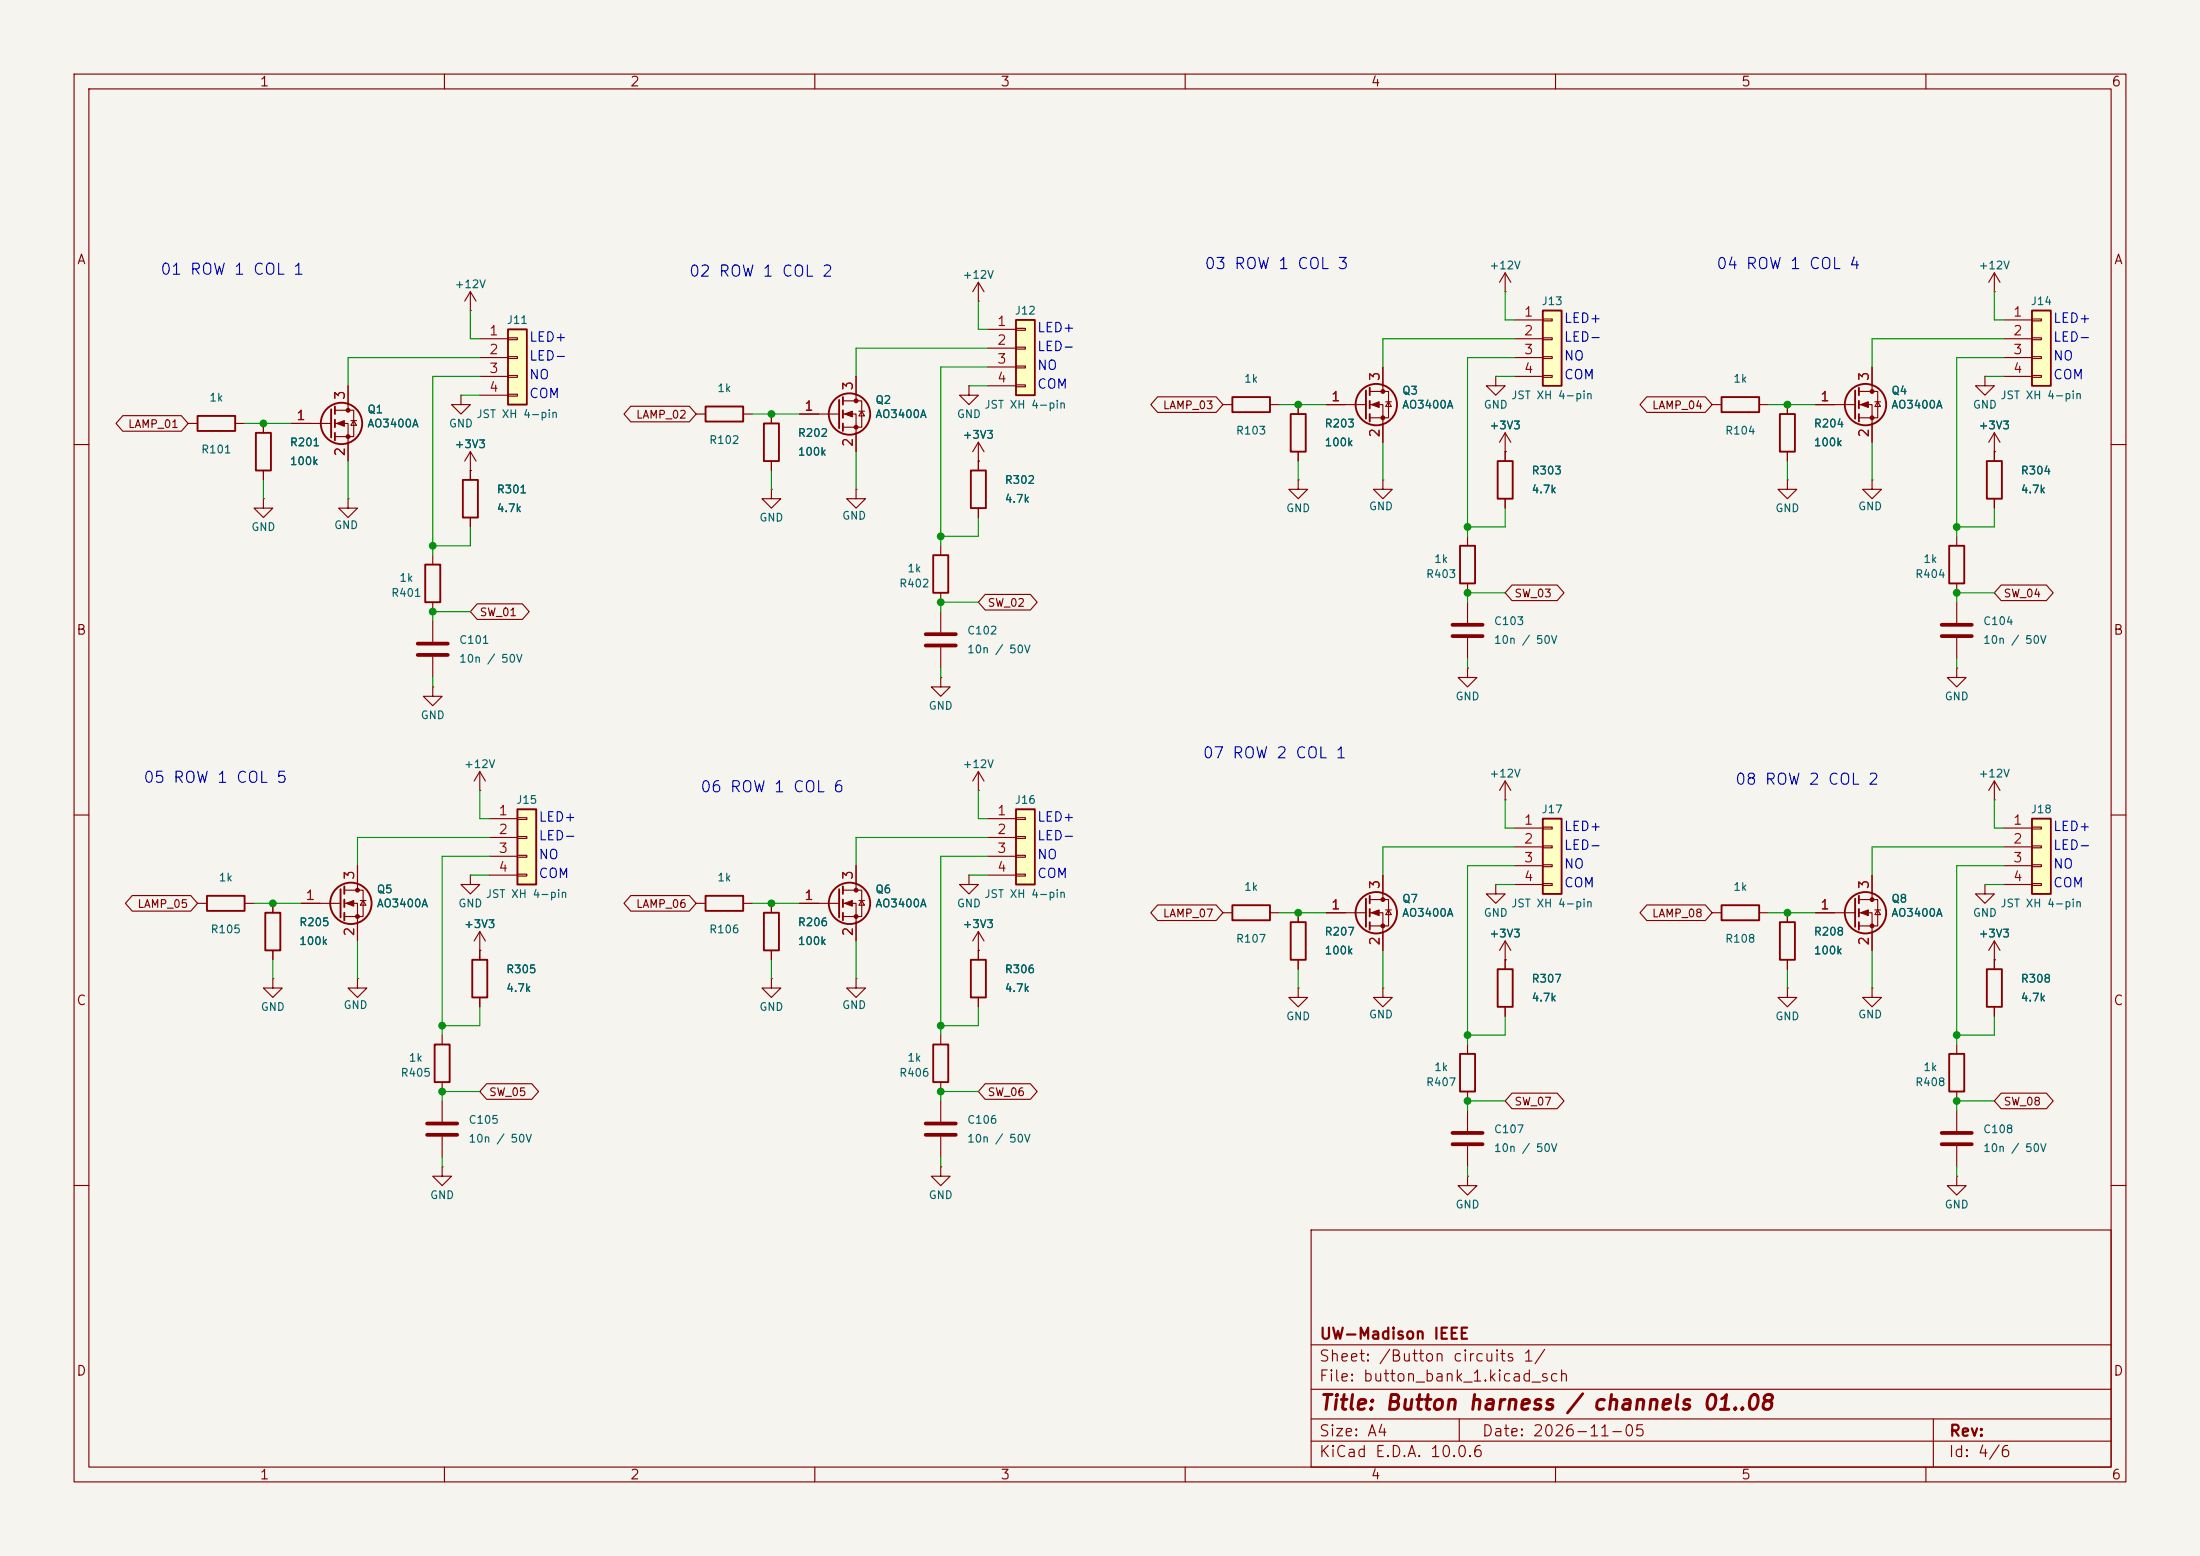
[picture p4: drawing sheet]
<svg xmlns="http://www.w3.org/2000/svg" width="297mm" height="210mm" viewBox="0 0 297 210" stroke-linecap="round" stroke-linejoin="round" font-family="sans-serif">
<path d="M0 0h297v210h-297z" fill="#f5f4ef" stroke="#f5f4ef" stroke-width=".14"/>
<g fill="none" stroke="#840000" stroke-width=".15">
<path d="M10 10h277v190h-277zM12 12h273v186h-273zM60 10v2M110 10v2M160 10v2M210 10v2M260 10v2M245.1 54.6h5.3M251 52.8h2.5v3.6h-2.5M251 54.6h1.7v5.1M252.7 49.5v3.3M253.1 54.2h.8"/>
<path d="M253.5 54.2l.4 .7h-.8zM268 50.8v1.3h1.2l-1.2 1.2-1.3-1.2h1.3M268 50.8h.1M10 60h2M127 73.7v1.2M252.7 64.8v1.2h1.3l-1.3 1.3-1.2-1.3h1.2M252.7 64.8h.1M285 60h2M127 80v1.3M10 110h2M269.2 108h.1M269.2 105.4l-.7 1.3"/>
<path d="M269.2 105.4l.8 1.3M269.2 105.4v2.6M285 110h2M10 160h2M177 166h108v32h-108zM285 160h2M60 198v2M110 198v2M160 198v2M177 194.5h108M177 191.5h108M177 187.5h108"/>
<path d="M177 181.5h108M197 191.5v3M210 198v2M260 198v2M261 191.5v6.5"/>
</g>
<g fill="none" stroke="#840000" stroke-width=".25">
<path d="M250.4 52.7v3.8M251 52.3v1M251 54.1v1M251 55.9v1M126 74.9h2v5.1h-2z"/>
<circle cx="251.8" cy="54.6" r="2.79"/>
</g>
<g fill="#840000" stroke="#840000" stroke-width=".15">
<path d="M251.2 54.6l1-.4v.8z"/>
<circle cx="252.7" cy="52.8" r=".25"/>
<circle cx="252.7" cy="56.4" r=".25"/>
</g>
<path d="M69.8 109.2h2.6v10.2h-2.6z" fill="#ffffc2"/>
<g fill="none" stroke="#840000" stroke-width=".25">
<path d="M95.2 54.9h5.1v2h-5.1zM232.4 53.6h5.1v2h-5.1zM240.3 55.9h2v5.1h-2zM131.1 63.5h2v5.1h-2zM46.5 119.6v1.1M69.8 109.2h2.6v10.2h-2.6zM35.8 123.2h2v5.1h-2zM46 120v3.8M46.5 121.4v1M46.5 123.2v1M131.1 129.5h2v5.1h-2zM58.7 141h2v5.1h-2z"/>
<circle cx="47.4" cy="121.9" r="2.79"/>
</g>
<g fill="none" stroke="#840000" stroke-width=".15">
<path d="M203.2 39.4h.1M203.2 36.8l-.8 1.3M203.2 36.8l.8 1.3M203.2 36.8v2.6M94 55.9h1.2M100.3 55.9h1.3M130.8 52.1v1.2h1.3l-1.3 1.3-1.3-1.3h1.3M130.8 52.1h.1M132.1 59.7v3.8M132.1 59.7l-.8 1.3M132.1 59.7l.7 1.3M231.1 54.6h1.3"/>
<path d="M237.5 54.6h1.3M241.3 54.6v1.3M132.1 62.2h.1M132.1 68.6v1.3M241.3 61v1.2M127 91.4v1.3h1.3l-1.3 1.3-1.3-1.3h1.3M127 91.4h.1M127 82.6v2.7M127 87.4v2.8M198.1 81.3v2.8M198.1 86.1v2.8M48.3 116.8v3.3"/>
<path d="M66 110.5h3.8M66 113h3.8M66 115.6h3.8M66 118.1h3.8M69.8 110.4h1.3v.2h-1.3zM69.8 112.9h1.3v.3h-1.3zM69.8 115.4h1.3v.3h-1.3zM69.8 118h1.3v.2h-1.3zM130.8 118.1v1.3h1.3l-1.3 1.3-1.3-1.3h1.3M130.8 118.1h.1M132.1 106.7h.1M132.1 104.1v2.6"/>
<path d="M132.1 104.1l-.8 1.3M132.1 104.1l.7 1.3M36.8 121.9v1.3M36.8 128.3v1.2M40.6 121.9h5.4M46.5 120.1h2.5v3.6h-2.5M46.5 121.9h1.8v5.1M48.3 132.1v1.3h1.2l-1.2 1.2-1.3-1.2h1.3M48.3 132.1h.1M48.6 121.5h.8M49 121.5l.4 .7h-.8zM59.7 139.7v1.3"/>
<path d="M132.1 128.3h.1M132.1 125.7l-.8 1.3M132.1 125.7l.7 1.3M132.1 125.7v3.8M132.1 134.6v1.3M59.7 157.5v1.3h1.3l-1.3 1.2-1.3-1.2h1.3M59.7 157.5h.1M59.7 146.1v1.2"/>
</g>
<path d="M125 85.6h4M125 87.1h4M196.1 84.3h4.1M196.1 85.9h4.1" fill="none" stroke="#840000" stroke-width=".51"/>
<g fill="#840000" stroke="#840000" stroke-width=".15">
<path d="M46.7 121.9l1.1-.4v.8z"/>
<circle cx="48.3" cy="120.1" r=".25"/>
<circle cx="48.3" cy="123.7" r=".25"/>
</g>
<path d="M137.2 43.2h2.5v10.1h-2.5z" fill="#ffffc2"/>
<path d="M137.2 43.2h2.5v10.1h-2.5z" fill="none" stroke="#840000" stroke-width=".25"/>
<path d="M132.1 38.1l-.8 1.3M132.1 38.1l.7 1.3M132.1 38.1v2.5M132.1 40.6h.1M133.3 44.5h3.9M133.3 47h3.9M133.3 49.5h3.9M133.3 52.1h3.9M137.2 44.3h1.2v.3h-1.2zM137.2 46.9h1.2v.2h-1.2zM137.2 49.4h1.2v.3h-1.2zM137.2 51.9h1.2v.3h-1.2z" fill="none" stroke="#840000" stroke-width=".15"/>
<path d="M137.2 109.2h2.5v10.2h-2.5z" fill="#ffffc2"/>
<g fill="none" stroke="#840000" stroke-width=".25">
<path d="M103.1 57.2h2.1v5h-2.1zM113.3 54v3.8M113.8 53.6v1M113.8 55.4v1M113.8 57.2v1M137.2 109.2h2.5v10.2h-2.5zM27.9 120.9h5.1v2h-5.1z"/>
<circle cx="114.7" cy="55.9" r="2.79"/>
</g>
<g fill="none" stroke="#840000" stroke-width=".15">
<path d="M104.1 55.9v1.3M107.9 55.9h5.4M113.8 54.1h2.5v3.6h-2.5M113.8 55.9h1.8v5.1M115.6 50.8v3.3M116 55.5h.7M116.3 55.5l.4 .6h-.7zM104.1 66v1.3h1.3l-1.3 1.3-1.2-1.3h1.2M104.1 66h.1M104.1 62.2v1.3M115.6 66v1.3h1.2l-1.2 1.3-1.3-1.3h1.3M115.6 66h.1"/>
<path d="M241.3 64.8v1.2h1.3l-1.3 1.3-1.3-1.3h1.3M241.3 64.8h.1M133.3 110.5h3.9M133.3 113h3.9M133.3 115.6h3.9M133.3 118.1h3.9M137.2 110.4h1.2v.2h-1.2zM137.2 112.9h1.2v.3h-1.2zM137.2 115.4h1.2v.3h-1.2zM137.2 118h1.2v.2h-1.2zM26.7 121.9h1.2M33 121.9h1.3"/>
<path d="M36.8 132.1v1.3h1.3l-1.3 1.2-1.2-1.2h1.2M36.8 132.1h.1M64.8 128.3h.1M64.8 125.7l-.8 1.3M64.8 125.7l.7 1.3M64.8 125.7v2.6"/>
</g>
<g fill="#840000" stroke="#840000" stroke-width=".15">
<path d="M114 55.9l1.1-.4v.8z"/>
<circle cx="115.6" cy="54.1" r=".25"/>
<circle cx="115.6" cy="57.7" r=".25"/>
</g>
<path d="M208.3 41.9h2.5v10.2h-2.5z" fill="#ffffc2"/>
<path d="M26.7 56.1h5v2.1h-5zM208.3 41.9h2.5v10.2h-2.5zM202.2 62.2h2v5.1h-2zM263.1 73.7h2.1v5h-2.1zM268.2 62.2h2.1v5.1h-2.1zM126 141h2v5.1h-2z" fill="none" stroke="#840000" stroke-width=".25"/>
<g fill="none" stroke="#840000" stroke-width=".15">
<path d="M25.4 57.2h1.3M31.7 57.2h1.3M62.2 53.3v1.3h1.3l-1.3 1.3-1.2-1.3h1.2M62.2 53.3h.1M201.9 50.8v1.3h1.3l-1.3 1.2-1.2-1.2h1.2M201.9 50.8h.1M203.2 58.4v3.8M203.2 58.4l-.8 1.3M203.2 58.4l.8 1.3M204.5 43.2h3.8M204.5 45.7h3.8M204.5 48.3h3.8"/>
<path d="M204.5 50.8h3.8M208.3 43.1h1.2v.2h-1.2zM208.3 45.6h1.2v.2h-1.2zM208.3 48.1h1.2v.3h-1.2zM208.3 50.7h1.2v.2h-1.2zM269.2 58.4l-.7 1.3M269.2 58.4l.8 1.3M269.2 58.4v3.8M35.6 67.3v1.3h1.2l-1.2 1.3-1.3-1.3h1.3M35.6 67.3h.1M203.2 61h.1M203.2 67.3v1.3"/>
<path d="M264.2 72.4v1.3M264.2 78.7v1.3M269.2 61h.1M269.2 67.3v1.3M264.2 90.2v1.2h1.2l-1.2 1.3-1.3-1.3h1.3M264.2 90.2h.1M264.2 81.3v2.8M264.2 86.1v2.8M127 139.7v1.3M127 157.5v1.3h1.3l-1.3 1.2-1.3-1.2h1.3M127 157.5h.1M127 146.1v1.2"/>
<path d="M127 148.6v2.8M127 153.4v2.8"/>
</g>
<path d="M262.1 84.3h4.1M262.1 85.9h4.1M125 151.6h4M125 153.2h4" fill="none" stroke="#840000" stroke-width=".51"/>
<path d="M68.6 44.5h2.5v10.1h-2.5z" fill="#ffffc2"/>
<g fill="none" stroke="#840000" stroke-width=".25">
<path d="M34.5 58.4h2.1v5.1h-2.1zM44.7 55.2v3.9M45.2 54.9v1M45.2 56.6v1.1M45.2 58.4v1M68.6 44.5h2.5v10.1h-2.5zM63.8 129.5h2v5.1h-2zM103.1 123.2h2.1v5.1h-2.1z"/>
<circle cx="46.1" cy="57.1" r="2.79"/>
</g>
<g fill="none" stroke="#840000" stroke-width=".15">
<path d="M35.6 57.2v1.2M39.4 57.2h5.3M45.2 55.4h2.6v3.5h-2.6M45.2 57.2h1.8v5M47 52.1v3.3M47.4 56.8h.7M47.8 56.8l.3 .6h-.7zM64.8 45.7h3.8M64.8 48.3h3.8M64.8 50.8h3.8M64.8 53.3h3.8M68.6 45.6h1.2v.2h-1.2z"/>
<path d="M68.6 48.1h1.2v.3h-1.2zM68.6 50.7h1.2v.2h-1.2zM68.6 53.2h1.2v.3h-1.2zM35.6 63.5v1.3M47 67.3v1.3h1.3l-1.3 1.3-1.3-1.3h1.3M47 67.3h.1M63.5 118.1v1.3h1.3l-1.3 1.3-1.3-1.3h1.3M63.5 118.1h.1M64.8 128.3v1.2M64.8 134.6v1.3M104.1 132.1v1.3h1.3l-1.3 1.2-1.2-1.2h1.2M104.1 132.1h.1"/>
<path d="M104.1 121.9v1.3M104.1 128.3v1.2M59.7 148.6v2.8M59.7 153.4v2.8"/>
</g>
<g fill="#840000" stroke="#840000" stroke-width=".15">
<path d="M45.5 57.2l1-.4v.7z"/>
<circle cx="47" cy="55.4" r=".25"/>
<circle cx="47" cy="58.9" r=".25"/>
</g>
<path d="M57.7 151.6h4M57.7 153.2h4" fill="none" stroke="#840000" stroke-width=".51"/>
<path d="M274.3 41.9h2.6v10.2h-2.6z" fill="#ffffc2"/>
<g fill="none" stroke="#840000" stroke-width=".25">
<path d="M166.4 53.6h5v2h-5zM174.2 55.9h2.1v5.1h-2.1zM184.4 52.7v3.8M184.9 52.3v1M184.9 54.1v1M184.9 55.9v1M274.3 41.9h2.6v10.2h-2.6zM57.4 76.2h2v5.1h-2zM62.5 64.8h2v5.1h-2zM113.8 119.6v1.1M95.2 120.9h5.1v2h-5.1zM113.3 120v3.8"/>
<path d="M113.8 121.4v1M113.8 123.2v1"/>
<circle cx="185.8" cy="54.6" r="2.79"/>
<circle cx="114.7" cy="121.9" r="2.79"/>
</g>
<g fill="none" stroke="#840000" stroke-width=".15">
<path d="M63.5 39.4v2.5M63.5 39.4l-.8 1.2M63.5 39.4l.8 1.2M269.2 39.4h.1M269.2 36.8l-.7 1.3M269.2 36.8l.8 1.3M269.2 36.8v2.6M63.5 41.9h.1M165.1 54.6h1.3M171.4 54.6h1.3M175.3 54.6v1.3M179.1 54.6h5.3"/>
<path d="M184.9 52.8h2.6v3.6h-2.6M184.9 54.6h1.8v5.1M186.7 49.5v3.3M187.1 54.2h.7M187.5 54.2l.3 .7h-.7zM270.5 43.2h3.8M270.5 45.7h3.8M270.5 48.3h3.8M270.5 50.8h3.8M274.3 43.1h1.3v.2h-1.3zM274.3 45.6h1.3v.2h-1.3zM274.3 48.1h1.3v.3h-1.3z"/>
<path d="M274.3 50.7h1.3v.2h-1.3zM58.4 74.9v1.3M63.5 63.5h.1M63.5 61l-.8 1.2M63.5 61l.8 1.2M63.5 61v3.8M63.5 69.9v1.2M175.3 64.8v1.2h1.2l-1.2 1.3-1.3-1.3h1.3M175.3 64.8h.1M175.3 61v1.2M186.7 64.8v1.2h1.3l-1.3 1.3-1.3-1.3h1.3M186.7 64.8h.1"/>
<path d="M58.4 92.7v1.3h1.3l-1.3 1.3-1.3-1.3h1.3M58.4 92.7h.1M58.4 81.3v1.3M58.4 83.8v2.8M58.4 88.6v2.8M64.8 106.7h.1M64.8 104.1l-.8 1.3M64.8 104.1l.7 1.3M64.8 104.1v2.6M115.6 116.8v3.3M94 121.9h1.2M100.3 121.9h1.3"/>
<path d="M107.9 121.9h5.4M113.8 120.1h2.5v3.6h-2.5M113.8 121.9h1.8v5.1M115.6 132.1v1.3h1.2l-1.2 1.2-1.3-1.2h1.3M115.6 132.1h.1M116 121.5h.7M116.3 121.5l.4 .7h-.7z"/>
</g>
<g fill="#840000" stroke="#840000" stroke-width=".15">
<path d="M114 121.9l1.1-.4v.8z"/>
<path d="M185.2 54.6l1-.4v.8z"/>
<circle cx="115.6" cy="120.1" r=".25"/>
<circle cx="115.6" cy="123.7" r=".25"/>
<circle cx="186.7" cy="52.8" r=".25"/>
<circle cx="186.7" cy="56.4" r=".25"/>
</g>
<path d="M56.4 86.9h4.1M56.4 88.4h4.1" fill="none" stroke="#840000" stroke-width=".51"/>
<path d="M274.3 110.5h2.6v10.2h-2.6z" fill="#ffffc2"/>
<g fill="none" stroke="#840000" stroke-width=".25">
<path d="M274.3 110.5h2.6v10.2h-2.6zM232.4 122.2h5.1v2h-5.1zM240.3 124.5h2v5h-2zM250.4 121.3v3.8M251 120.9v1M251 122.7v1M251 124.5v1M268.2 130.8h2.1v5.1h-2.1zM263.1 142.2h2.1v5.1h-2.1z"/>
<circle cx="251.8" cy="123.2" r="2.79"/>
</g>
<g fill="none" stroke="#840000" stroke-width=".15">
<path d="M252.7 118.1v3.3M268 119.4v1.3h1.2l-1.2 1.2-1.3-1.2h1.3M268 119.4h.1M270.5 111.8h3.8M270.5 114.3h3.8M270.5 116.8h3.8M270.5 119.4h3.8M274.3 111.6h1.3v.3h-1.3zM274.3 114.2h1.3v.2h-1.3zM274.3 116.7h1.3v.3h-1.3zM274.3 119.3h1.3v.2h-1.3zM186.7 133.4v1.2h1.3l-1.3 1.3-1.3-1.3h1.3"/>
<path d="M186.7 133.4h.1M231.1 123.2h1.3M237.5 123.2h1.3M241.3 133.4v1.2h1.3l-1.3 1.3-1.3-1.3h1.3M241.3 133.4h.1M241.3 123.2v1.3M241.3 129.5v1.3M245.1 123.2h5.3M251 121.4h2.5v3.6h-2.5M251 123.2h1.7v5.1M252.7 133.4v1.2h1.3l-1.3 1.3-1.2-1.3h1.2M252.7 133.4h.1"/>
<path d="M253.1 122.8h.8M253.5 122.8l.4 .6h-.8zM269.2 129.5h.1M269.2 127v3.8M269.2 135.9v1.3M269.2 127l-.7 1.3M269.2 127l.8 1.3M264.2 158.8v1.2h1.2l-1.2 1.3-1.3-1.3h1.3M264.2 158.8h.1M264.2 141v1.2M264.2 147.3v1.3M264.2 149.9v2.8"/>
<path d="M264.2 154.7v2.8"/>
</g>
<path d="M262.1 152.9h4.1M262.1 154.4h4.1" fill="none" stroke="#840000" stroke-width=".51"/>
<g fill="#840000" stroke="#840000" stroke-width=".15">
<path d="M251.2 123.2l1-.4v.8z"/>
<circle cx="252.7" cy="121.4" r=".25"/>
<circle cx="252.7" cy="125" r=".25"/>
</g>
<path d="M208.3 110.5h2.5v10.2h-2.5z" fill="#ffffc2"/>
<g fill="none" stroke="#840000" stroke-width=".25">
<path d="M197.1 73.7h2v5h-2zM208.3 110.5h2.5v10.2h-2.5zM166.4 122.2h5v2h-5zM174.2 124.5h2.1v5h-2.1zM184.4 121.3v3.8M184.9 120.9v1M184.9 122.7v1M184.9 124.5v1M202.2 130.8h2v5.1h-2zM197.1 142.2h2v5.1h-2z"/>
<circle cx="185.8" cy="123.2" r="2.79"/>
</g>
<g fill="none" stroke="#840000" stroke-width=".15">
<path d="M16.6 56.1h7.9l.9 1.1-.9 1h-7.9l-.9-1zM35.6 57.2v1.2M39.4 57.2h2.5M47 52.1v2.5M47 59.7v2.5M85.2 54.8h7.9l.9 1.1-.9 1h-7.9l-1-1zM104.1 55.9v1.3M107.9 55.9h2.6M115.6 50.8v2.5M115.6 58.4v2.6M156.3 53.6h7.9l.9 1-.9 1.1h-7.9l-.9-1.1zM175.3 54.6v1.3"/>
<path d="M179.1 54.6h2.5M186.7 49.5v2.6M186.7 57.2v2.5M222.3 53.6h7.9l.9 1-.9 1.1h-7.9l-.9-1.1zM241.3 54.6v1.3M245.1 54.6h2.5M252.7 49.5v2.6M252.7 57.2v2.5M35.6 63.5v1.3M63.5 63.5h.1M63.5 63.5v1.3M63.5 69.9v1.2"/>
<path d="M104.1 62.2v1.3M132.1 62.2h.1M132.1 62.2v1.3M132.1 68.6v1.3M175.3 61v1.2M198.1 72.4v1.3M198.1 78.7v1.3M203.2 61h.1M203.2 61v1.2M203.2 67.3v1.3M204.1 79h6.1l.9 1-.9 1.1h-6.1l-.9-1.1zM241.3 61v1.2"/>
<path d="M269.2 61h.1M269.2 61v1.2M269.2 67.3v1.3M270.2 79h6.1l.9 1-.9 1.1h-6.1l-1-1.1zM64.4 81.5h6.1l.9 1.1-.9 1h-6.1l-.9-1zM133 80.2h6.1l.9 1.1-.9 1h-6.1l-.9-1zM198.1 90.2v1.2h1.3l-1.3 1.3-1.3-1.3h1.3M198.1 90.2h.1M48.3 116.8v2.6M115.6 116.8v2.6M186.7 118.1v3.3M201.9 119.4v1.3h1.3l-1.3 1.2-1.2-1.2h1.2"/>
<path d="M201.9 119.4h.1M203.2 108h.1M203.2 105.4v2.6M203.2 105.4l-.8 1.3M203.2 105.4l.8 1.3M204.5 111.8h3.8M204.5 114.3h3.8M204.5 116.8h3.8M204.5 119.4h3.8M208.3 111.6h1.2v.3h-1.2zM208.3 114.2h1.2v.2h-1.2zM208.3 116.7h1.2v.3h-1.2z"/>
<path d="M208.3 119.3h1.2v.2h-1.2zM252.7 118.1v2.6M17.8 120.9h8l.9 1-.9 1.1h-8l-.9-1.1zM36.8 121.9v1.3M36.8 128.3v1.2M40.6 121.9h2.6M48.3 124.5v2.5M64.8 128.3h.1M64.8 128.3v1.2M64.8 134.6v1.3M85.2 120.9h7.9l.9 1-.9 1.1h-7.9l-1-1.1zM104.1 121.9v1.3"/>
<path d="M104.1 128.3v1.2M107.9 121.9h2.6M115.6 124.5v2.5M132.1 128.3h.1M132.1 128.3v1.2M132.1 134.6v1.3M156.3 122.1h7.9l.9 1.1-.9 1h-7.9l-.9-1zM165.1 123.2h1.3M171.4 123.2h1.3M175.3 133.4v1.2h1.2l-1.2 1.3-1.3-1.3h1.3M175.3 133.4h.1M175.3 123.2v1.3"/>
<path d="M175.3 129.5v1.3M179.1 123.2h5.3M184.9 121.4h2.6v3.6h-2.6M184.9 123.2h1.8v5.1M187.1 122.8h.7M187.5 122.8l.3 .6h-.7zM203.2 129.5h.1M203.2 127v3.8M203.2 135.9v1.3M203.2 127l-.8 1.3M203.2 127l.8 1.3M222.3 122.1h7.9l.9 1.1-.9 1h-7.9l-.9-1z"/>
<path d="M241.3 123.2v1.3M241.3 129.5v1.3M245.1 123.2h2.5M252.7 125.7v2.6M269.2 129.5h.1M269.2 129.5v1.3M269.2 135.9v1.3M65.7 146.3h6.1l.9 1-.9 1.1h-6.1l-.9-1.1zM133 146.3h6.1l.9 1-.9 1.1h-6.1l-.9-1.1zM198.1 158.8v1.2h1.3l-1.3 1.3-1.3-1.3h1.3M198.1 158.8h.1M198.1 141v1.2"/>
<path d="M198.1 147.3v1.3M198.1 149.9v2.8M198.1 154.7v2.8M204.1 147.5h6.1l.9 1.1-.9 1h-6.1l-.9-1zM270.2 147.5h6.1l.9 1.1-.9 1h-6.1l-1-1z"/>
</g>
<path d="M196.1 152.9h4.1M196.1 154.4h4.1" fill="none" stroke="#840000" stroke-width=".51"/>
<g fill="#840000" stroke="#840000" stroke-width=".15">
<path d="M185.2 123.2l1-.4v.8z"/>
<circle cx="186.7" cy="121.4" r=".25"/>
<circle cx="186.7" cy="125" r=".25"/>
</g>
<g fill="none" stroke="#009600" stroke-width=".15">
<path d="M203.2 39.4v3.8h1.3M269.2 39.4v3.8h1.3M33 57.2h6.4M62.2 53.3h2.6M63.5 41.9v3.8h1.3M64.8 48.3h-17.8v3.8M64.8 50.8h-6.4v24.1M101.6 55.9h6.3M130.8 52.1h2.5M132.1 40.6v3.9h1.2M133.3 49.5h-6.3v24.2M133.3 47h-17.7v3.8"/>
<path d="M172.7 54.6h6.4M186.7 59.7v5.1M201.9 50.8h2.6M204.5 45.7h-17.8v3.8M204.5 48.3h-6.4v24.1M238.8 54.6h6.3M252.7 59.7v5.1M268 50.8h2.5M270.5 45.7h-17.8v3.8M270.5 48.3h-6.3v24.1M35.6 64.8v2.5M47 62.2v5.1"/>
<path d="M63.5 71.1v2.6h-5.1M104.1 63.5v2.5M115.6 61v5M132.1 69.9v2.5h-5.1M175.3 62.2v2.6M203.2 68.6v2.5h-5.1M241.3 62.2v2.6M269.2 68.6v2.5h-5M58.4 91.4v1.3M63.5 82.6h-5.1v1.2M127 90.2v1.2M132.1 81.3h-5.1v1.3"/>
<path d="M198.1 88.9v1.3M203.2 80h-5.1v1.3M264.2 88.9v1.3M269.2 80h-5v1.3M63.5 118.1h2.5M64.8 106.7v3.8h1.2M66 113h-17.7v3.8M66 115.6h-6.3v24.1M130.8 118.1h2.5M132.1 106.7v3.8h1.2M133.3 113h-17.7v3.8M133.3 115.6h-6.3v24.1"/>
<path d="M201.9 119.4h2.6M203.2 108v3.8h1.3M204.5 114.3h-17.8v3.8M204.5 116.8h-6.4v24.2M268 119.4h2.5M269.2 108v3.8h1.3M270.5 116.8h-6.3v24.2M270.5 114.3h-17.8v3.8M34.3 121.9h6.3M36.8 129.5v2.6M48.3 127v5.1M64.8 135.9v2.5h-5.1"/>
<path d="M101.6 121.9h6.3M104.1 129.5v2.6M115.6 127v5.1M132.1 135.9v2.5h-5.1M172.7 123.2h6.4M175.3 130.8v2.6M186.7 128.3v5.1M203.2 137.2v2.5h-5.1M238.8 123.2h6.3M241.3 130.8v2.6M252.7 128.3v5.1M269.2 137.2v2.5h-5"/>
<path d="M59.7 156.2v1.3M64.8 147.3h-5.1v1.3M127 156.2v1.3M132.1 147.3h-5.1v1.3M198.1 157.5v1.3M203.2 148.6h-5.1v1.3M264.2 157.5v1.3M269.2 148.6h-5v1.3"/>
</g>
<g fill="#009600" stroke="#009600" stroke-width=".14">
<circle cx="104.1" cy="55.9" r=".46"/>
<circle cx="127" cy="72.4" r=".46"/>
<circle cx="127" cy="81.3" r=".46"/>
<circle cx="35.6" cy="57.2" r=".46"/>
<circle cx="58.4" cy="73.7" r=".46"/>
<circle cx="58.4" cy="82.6" r=".46"/>
<circle cx="127" cy="138.4" r=".46"/>
<circle cx="127" cy="147.3" r=".46"/>
<circle cx="104.1" cy="121.9" r=".46"/>
<circle cx="59.7" cy="138.4" r=".46"/>
<circle cx="59.7" cy="147.3" r=".46"/>
<circle cx="36.8" cy="121.9" r=".46"/>
<circle cx="175.3" cy="54.6" r=".46"/>
<circle cx="241.3" cy="54.6" r=".46"/>
<circle cx="264.2" cy="71.1" r=".46"/>
<circle cx="264.2" cy="80" r=".46"/>
<circle cx="264.2" cy="139.7" r=".46"/>
<circle cx="264.2" cy="148.6" r=".46"/>
<circle cx="241.3" cy="123.2" r=".46"/>
<circle cx="198.1" cy="71.1" r=".46"/>
<circle cx="198.1" cy="80" r=".46"/>
<circle cx="175.3" cy="123.2" r=".46"/>
<circle cx="198.1" cy="148.6" r=".46"/>
<circle cx="198.1" cy="139.7" r=".46"/>
</g>
<text font-size="2" fill="#840000" x="178" y="190.8">Title: Button harness / channels 01..08</text>
<g font-size="1.5" fill="#0000c2">
<text x="21.5" y="37.5">01 ROW 1 COL 1</text>
<text x="92.9" y="37.7">02 ROW 1 COL 2</text>
<text x="162.5" y="36.7">03 ROW 1 COL 3</text>
<text x="231.6" y="36.7">04 ROW 1 COL 4</text>
<text x="19.3" y="106">05 ROW 1 COL 5</text>
<text x="94.4" y="107.3">06 ROW 1 COL 6</text>
<text x="162.3" y="102.7">07 ROW 2 COL 1</text>
<text x="234.1" y="106.3">08 ROW 2 COL 2</text>
</g>
<g font-size="1.5" fill="#840000">
<text x="178" y="184.1">Sheet: /Button circuits 1/</text>
<text x="178" y="181.1">UW-Madison IEEE</text>
<text x="178" y="186.8">File: button_bank_1.kicad_sch</text>
<text x="178" y="197">KiCad E.D.A. 10.0.6</text>
<text x="178" y="194.2">Size: A4</text>
<text x="200" y="194.2">Date: 2026-11-05</text>
<text x="263" y="197">Id: 4/6</text>
<text x="263" y="194.2">Rev:</text>
</g>
<g font-size="1.3" fill="#840000">
<text x="35" y="12">1</text>
<text x="85" y="12">2</text>
<text x="135" y="12">3</text>
<text x="185" y="12">4</text>
<text x="235" y="12">5</text>
<text x="285" y="12">6</text>
<text x="10.3" y="36">A</text>
<text x="285.3" y="36">A</text>
<text x="10.2" y="86">B</text>
<text x="285.2" y="86">B</text>
<text x="10.2" y="136">C</text>
<text x="285.2" y="136">C</text>
<text x="10.2" y="186">D</text>
<text x="285.2" y="186">D</text>
<text x="35" y="200">1</text>
<text x="85" y="200">2</text>
<text x="135" y="200">3</text>
<text x="185" y="200">4</text>
<text x="235" y="200">5</text>
<text x="285" y="200">6</text>
</g>
<g font-size="1.3" fill="#a90000">
<text x="65.9" y="45.6">1</text>
<text x="134.5" y="44.3">1</text>
<text x="134.5" y="46.9">2</text>
<text x="205.6" y="43">1</text>
<text x="205.6" y="45.6">2</text>
<text x="271.7" y="43">1</text>
<text x="271.7" y="45.6">2</text>
<text x="65.9" y="48.1">2</text>
<text x="65.9" y="50.7">3</text>
<text x="65.9" y="53.2">4</text>
<text x="115.4" y="52.8" transform="rotate(-90 115.4 52.8)">3</text>
<text x="134.5" y="49.4">3</text>
<text x="134.5" y="51.9">4</text>
<text x="186.6" y="51.5" transform="rotate(-90 186.6 51.5)">3</text>
<text x="205.6" y="48.1">3</text>
<text x="205.6" y="50.7">4</text>
<text x="252.6" y="51.5" transform="rotate(-90 252.6 51.5)">3</text>
<text x="271.7" y="48.1">3</text>
<text x="271.7" y="50.7">4</text>
<text x="39.9" y="57">1</text>
<text x="46.9" y="54.1" transform="rotate(-90 46.9 54.1)">3</text>
<text x="108.5" y="55.7">1</text>
<text x="179.6" y="54.5">1</text>
<text x="186.6" y="59.2" transform="rotate(-90 186.6 59.2)">2</text>
<text x="245.6" y="54.5">1</text>
<text x="252.6" y="59.2" transform="rotate(-90 252.6 59.2)">2</text>
<text x="46.9" y="61.7" transform="rotate(-90 46.9 61.7)">2</text>
<text x="115.4" y="60.4" transform="rotate(-90 115.4 60.4)">2</text>
<text x="67.2" y="110.4">1</text>
<text x="67.2" y="112.9">2</text>
<text x="134.5" y="110.4">1</text>
<text x="134.5" y="112.9">2</text>
<text x="205.6" y="111.6">1</text>
<text x="271.7" y="111.6">1</text>
<text x="48.1" y="118.8" transform="rotate(-90 48.1 118.8)">3</text>
<text x="67.2" y="115.4">3</text>
<text x="67.2" y="118">4</text>
<text x="115.4" y="118.8" transform="rotate(-90 115.4 118.8)">3</text>
<text x="134.5" y="115.4">3</text>
<text x="134.5" y="118">4</text>
<text x="205.6" y="114.2">2</text>
<text x="205.6" y="116.7">3</text>
<text x="205.6" y="119.2">4</text>
<text x="271.7" y="114.2">2</text>
<text x="271.7" y="116.7">3</text>
<text x="271.7" y="119.2">4</text>
<text x="41.2" y="121.8">1</text>
<text x="108.5" y="121.8">1</text>
<text x="179.6" y="123.1">1</text>
<text x="186.6" y="120.1" transform="rotate(-90 186.6 120.1)">3</text>
<text x="245.6" y="123.1">1</text>
<text x="252.6" y="120.1" transform="rotate(-90 252.6 120.1)">3</text>
<text x="48.1" y="126.5" transform="rotate(-90 48.1 126.5)">2</text>
<text x="115.4" y="126.5" transform="rotate(-90 115.4 126.5)">2</text>
<text x="186.6" y="127.7" transform="rotate(-90 186.6 127.7)">2</text>
<text x="252.6" y="127.7" transform="rotate(-90 252.6 127.7)">2</text>
</g>
<g font-size="1.3" fill="#0000c2">
<text x="71.3" y="46.4">LED+</text>
<text x="139.9" y="45.2">LED+</text>
<text x="139.9" y="47.7">LED-</text>
<text x="211" y="43.9">LED+</text>
<text x="211" y="46.4">LED-</text>
<text x="277.1" y="43.9">LED+</text>
<text x="277.1" y="46.4">LED-</text>
<text x="71.3" y="49">LED-</text>
<text x="71.3" y="51.5">NO</text>
<text x="139.9" y="52.8">COM</text>
<text x="139.9" y="50.2">NO</text>
<text x="211" y="51.5">COM</text>
<text x="211" y="49">NO</text>
<text x="277.1" y="49">NO</text>
<text x="277.1" y="51.5">COM</text>
<text x="71.3" y="54.1">COM</text>
<text x="72.6" y="113.7">LED-</text>
<text x="72.6" y="111.2">LED+</text>
<text x="139.9" y="113.7">LED-</text>
<text x="139.9" y="111.2">LED+</text>
<text x="211" y="112.5">LED+</text>
<text x="277.1" y="112.5">LED+</text>
<text x="72.6" y="116.3">NO</text>
<text x="72.6" y="118.8">COM</text>
<text x="139.9" y="118.8">COM</text>
<text x="139.9" y="116.3">NO</text>
<text x="211" y="115">LED-</text>
<text x="211" y="117.6">NO</text>
<text x="277.1" y="115">LED-</text>
<text x="277.1" y="117.6">NO</text>
<text x="211" y="120.1">COM</text>
<text x="277.1" y="120.1">COM</text>
</g>
<g font-size="1.1" fill="#006464">
<text x="61.3" y="39.1">+12V</text>
<text x="129.9" y="37.9">+12V</text>
<text x="201" y="36.6">+12V</text>
<text x="208" y="41.4">J13</text>
<text x="267" y="36.6">+12V</text>
<text x="274.1" y="41.4">J14</text>
<text x="68.3" y="44">J11</text>
<text x="136.9" y="42.7">J12</text>
<text x="96.8" y="53.2">1k</text>
<text x="167.9" y="51.9">1k</text>
<text x="189.2" y="53.5">Q3</text>
<text x="233.9" y="51.9">1k</text>
<text x="255.3" y="53.5">Q4</text>
<text x="28.2" y="54.4">1k</text>
<text x="49.5" y="56">Q1</text>
<text x="49.5" y="57.9">AO3400A</text>
<text x="60.5" y="57.9">GND</text>
<text x="64.2" y="56.7">JST XH 4-pin</text>
<text x="107.6" y="59.2">R202</text>
<text x="118.1" y="54.8">Q2</text>
<text x="118.1" y="56.7">AO3400A</text>
<text x="129.1" y="56.7">GND</text>
<text x="129.9" y="59.5">+3V3</text>
<text x="132.8" y="55.4">JST XH 4-pin</text>
<text x="166.8" y="58.9">R103</text>
<text x="178.7" y="57.9">R203</text>
<text x="189.2" y="55.4">AO3400A</text>
<text x="200.2" y="55.4">GND</text>
<text x="201" y="58.2">+3V3</text>
<text x="203.9" y="54.1">JST XH 4-pin</text>
<text x="232.8" y="58.9">R104</text>
<text x="244.8" y="57.9">R204</text>
<text x="255.3" y="55.4">AO3400A</text>
<text x="266.3" y="55.4">GND</text>
<text x="267" y="58.2">+3V3</text>
<text x="270" y="54.1">JST XH 4-pin</text>
<text x="27.1" y="61.4">R101</text>
<text x="39" y="60.5">R201</text>
<text x="39" y="63">100k</text>
<text x="61.3" y="60.7">+3V3</text>
<text x="95.7" y="60.2">R102</text>
<text x="107.6" y="61.8">100k</text>
<text x="135.6" y="65.6">R302</text>
<text x="178.7" y="60.5">100k</text>
<text x="206.7" y="64.3">R303</text>
<text x="244.8" y="60.5">100k</text>
<text x="272.7" y="64.3">R304</text>
<text x="33.9" y="71.9">GND</text>
<text x="45" y="71.7">GND</text>
<text x="67" y="66.8">R301</text>
<text x="67" y="69.4">4.7k</text>
<text x="102.4" y="70.6">GND</text>
<text x="113.6" y="70.4">GND</text>
<text x="135.6" y="68.1">4.7k</text>
<text x="173.6" y="69.4">GND</text>
<text x="184.7" y="69.1">GND</text>
<text x="206.7" y="66.8">4.7k</text>
<text x="239.6" y="69.4">GND</text>
<text x="250.8" y="69.1">GND</text>
<text x="272.7" y="66.8">4.7k</text>
<text x="122.4" y="77.5">1k</text>
<text x="193.5" y="76.2">1k</text>
<text x="259.6" y="76.2">1k</text>
<text x="52.7" y="80.8">R401</text>
<text x="53.8" y="78.8">1k</text>
<text x="121.3" y="79.5">R402</text>
<text x="192.4" y="78.3">R403</text>
<text x="258.5" y="78.3">R404</text>
<text x="61.9" y="87.2">C101</text>
<text x="61.9" y="89.7">10n / 50V</text>
<text x="130.5" y="85.9">C102</text>
<text x="130.5" y="88.4">10n / 50V</text>
<text x="201.6" y="84.6">C103</text>
<text x="201.6" y="87.2">10n / 50V</text>
<text x="267.6" y="84.6">C104</text>
<text x="267.6" y="87.2">10n / 50V</text>
<text x="196.4" y="94.8">GND</text>
<text x="262.5" y="94.8">GND</text>
<text x="56.7" y="97.3">GND</text>
<text x="125.3" y="96">GND</text>
<text x="62.6" y="103.9">+12V</text>
<text x="129.9" y="103.9">+12V</text>
<text x="201" y="105.2">+12V</text>
<text x="267" y="105.2">+12V</text>
<text x="69.6" y="108.7">J15</text>
<text x="136.9" y="108.7">J16</text>
<text x="208" y="110">J17</text>
<text x="274.1" y="110">J18</text>
<text x="29.5" y="119.2">1k</text>
<text x="96.8" y="119.2">1k</text>
<text x="40.3" y="125.3">R205</text>
<text x="50.8" y="120.8">Q5</text>
<text x="50.8" y="122.7">AO3400A</text>
<text x="61.8" y="122.7">GND</text>
<text x="62.6" y="125.5">+3V3</text>
<text x="65.5" y="121.4">JST XH 4-pin</text>
<text x="107.6" y="125.3">R206</text>
<text x="118.1" y="120.8">Q6</text>
<text x="118.1" y="122.7">AO3400A</text>
<text x="129.1" y="122.7">GND</text>
<text x="129.9" y="125.5">+3V3</text>
<text x="132.8" y="121.4">JST XH 4-pin</text>
<text x="167.9" y="120.5">1k</text>
<text x="189.2" y="122.1">Q7</text>
<text x="189.2" y="124">AO3400A</text>
<text x="200.2" y="124">GND</text>
<text x="203.9" y="122.7">JST XH 4-pin</text>
<text x="233.9" y="120.5">1k</text>
<text x="255.3" y="122.1">Q8</text>
<text x="255.3" y="124">AO3400A</text>
<text x="266.3" y="124">GND</text>
<text x="270" y="122.7">JST XH 4-pin</text>
<text x="28.3" y="126.2">R105</text>
<text x="40.3" y="127.8">100k</text>
<text x="68.3" y="131.6">R305</text>
<text x="95.7" y="126.2">R106</text>
<text x="107.6" y="127.8">100k</text>
<text x="135.6" y="131.6">R306</text>
<text x="166.8" y="127.5">R107</text>
<text x="178.7" y="126.5">R207</text>
<text x="178.7" y="129.1">100k</text>
<text x="201" y="126.8">+3V3</text>
<text x="232.8" y="127.5">R108</text>
<text x="244.8" y="126.5">R208</text>
<text x="244.8" y="129.1">100k</text>
<text x="267" y="126.8">+3V3</text>
<text x="35.1" y="136.7">GND</text>
<text x="46.3" y="136.4">GND</text>
<text x="68.3" y="134.1">4.7k</text>
<text x="102.4" y="136.7">GND</text>
<text x="113.6" y="136.4">GND</text>
<text x="135.6" y="134.1">4.7k</text>
<text x="173.6" y="138">GND</text>
<text x="184.7" y="137.7">GND</text>
<text x="206.7" y="132.9">R307</text>
<text x="206.7" y="135.4">4.7k</text>
<text x="239.6" y="138">GND</text>
<text x="250.8" y="137.7">GND</text>
<text x="272.7" y="132.9">R308</text>
<text x="272.7" y="135.4">4.7k</text>
<text x="55.1" y="143.5">1k</text>
<text x="122.4" y="143.5">1k</text>
<text x="54" y="145.6">R405</text>
<text x="121.3" y="145.6">R406</text>
<text x="192.4" y="146.8">R407</text>
<text x="193.5" y="144.8">1k</text>
<text x="258.5" y="146.8">R408</text>
<text x="259.6" y="144.8">1k</text>
<text x="63.2" y="151.9">C105</text>
<text x="63.2" y="154.5">10n / 50V</text>
<text x="130.5" y="151.9">C106</text>
<text x="130.5" y="154.5">10n / 50V</text>
<text x="201.6" y="153.2">C107</text>
<text x="201.6" y="155.7">10n / 50V</text>
<text x="267.6" y="153.2">C108</text>
<text x="267.6" y="155.7">10n / 50V</text>
<text x="58" y="162.1">GND</text>
<text x="125.3" y="162.1">GND</text>
<text x="196.4" y="163.4">GND</text>
<text x="262.5" y="163.4">GND</text>
</g>
<g font-size="1.1" fill="#840000">
<text x="17.2" y="58">LAMP_01</text>
<text x="85.8" y="56.8">LAMP_02</text>
<text x="156.9" y="55.5">LAMP_03</text>
<text x="223" y="55.5">LAMP_04</text>
<text x="64.7" y="83.4">SW_01</text>
<text x="133.3" y="82.2">SW_02</text>
<text x="204.4" y="80.9">SW_03</text>
<text x="270.4" y="80.9">SW_04</text>
<text x="18.5" y="122.8">LAMP_05</text>
<text x="85.8" y="122.8">LAMP_06</text>
<text x="156.9" y="124.1">LAMP_07</text>
<text x="223" y="124.1">LAMP_08</text>
<text x="65.9" y="148.2">SW_05</text>
<text x="133.3" y="148.2">SW_06</text>
<text x="204.4" y="149.5">SW_07</text>
<text x="270.4" y="149.5">SW_08</text>
</g>
</svg>
